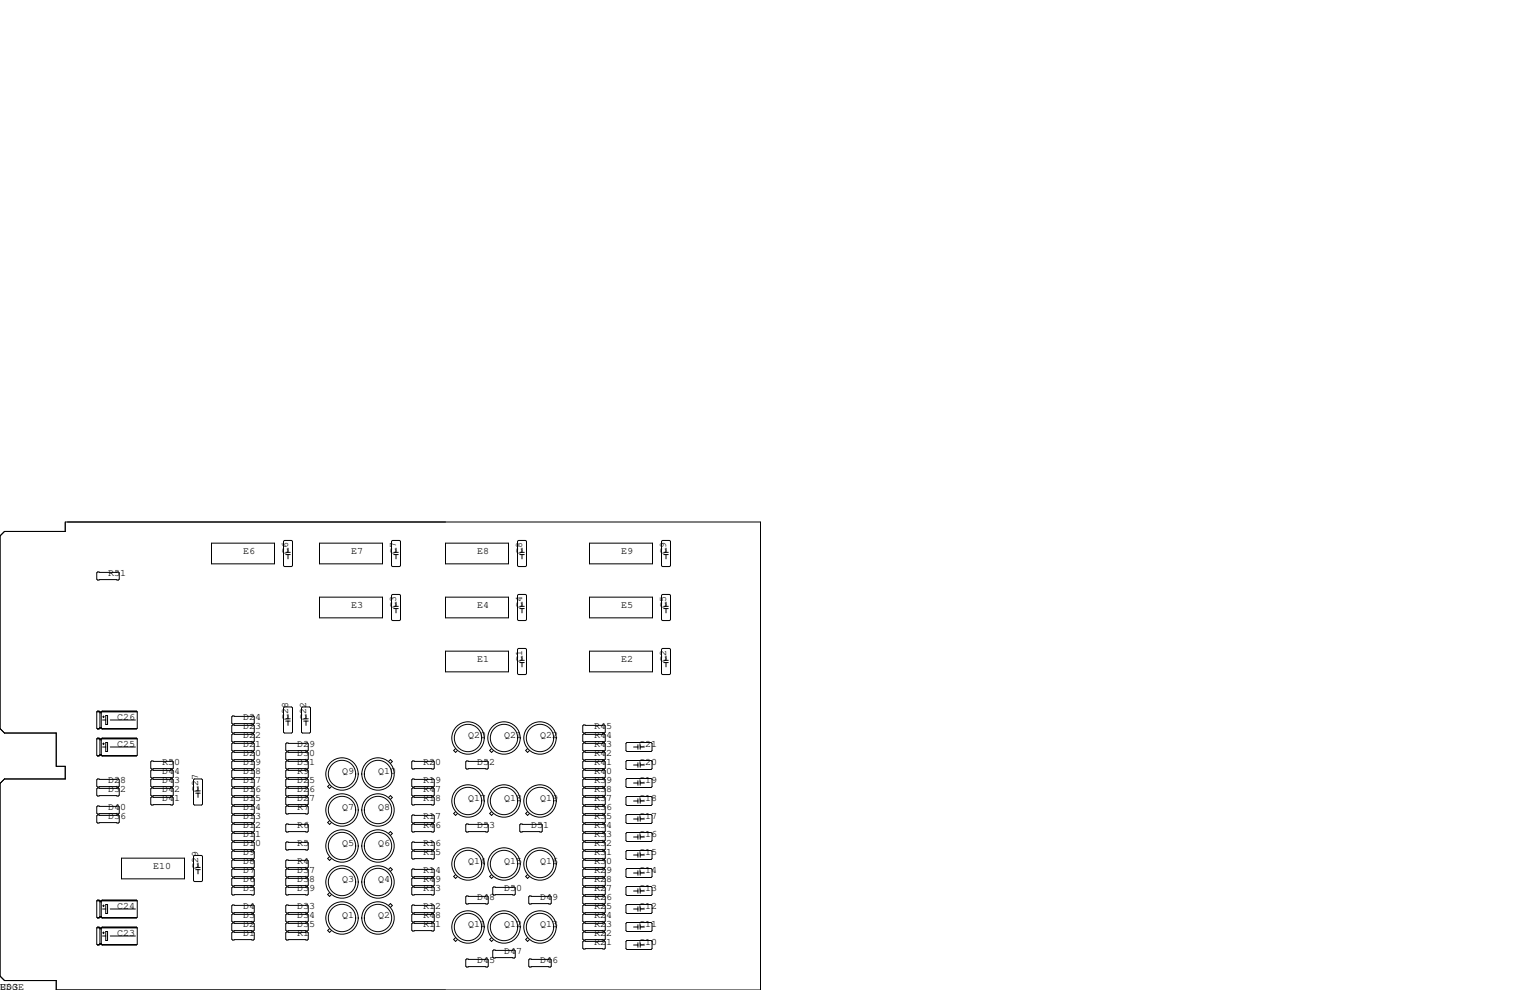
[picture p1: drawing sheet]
<svg xmlns="http://www.w3.org/2000/svg" width="432mm" height="279mm" viewBox="0 0 432 279" stroke-linecap="round" stroke-linejoin="round" font-family="sans-serif">
<g fill="none" stroke="#000" stroke-width=".28">
<path d="M0 151.3l1.3-1.3h17.1v-2.7h196.2v132.1h-198.7v-2.7h-14.6l-1.3-1.2v-54.4l1.3-1.3h17.1v-3.5h-2.5v-9.4h-14.6l-1.3-1.3zM59.7 153.3h17.8v5.8h-17.8zM80 152.8l.3-.3h2l.3 .3v6.8l-.3 .3h-2l-.3-.3zM80.6 156.5h1.3M80.6 155.9h1.3M81.3 154.7v1.2M81.3 156.5v1.2M90.2 153.3h17.8v5.8h-17.8zM110.5 152.8l.2-.3h2.1l.2 .3v6.8l-.2 .3h-2.1l-.2-.3zM111.1 156.5h1.3M111.1 155.9h1.3M111.8 154.7v1.2"/>
<path d="M111.8 156.5v1.2M125.7 153.3h17.8v5.8h-17.8zM146.1 152.8l.2-.3h2l.3 .3v6.8l-.3 .3h-2l-.2-.3zM146.7 156.5h1.3M146.7 155.9h1.3M147.3 154.7v1.2M147.3 156.5v1.2M166.4 153.3h17.8v5.8h-17.8zM186.7 152.8l.2-.3h2.1l.2 .3v6.8l-.2 .3h-2.1l-.2-.3zM187.3 156.5h1.3M187.3 155.9h1.3M188 154.7v1.2"/>
<path d="M188 156.5v1.2M27.6 161.4h5.8l.3 .3v1.7l-.3 .3h-5.8l-.3-.3v-1.7zM90.2 168.5h17.8v5.9h-17.8zM110.5 168l.2-.2h2.1l.2 .2v6.9l-.2 .2h-2.1l-.2-.2zM111.1 171.8h1.3M111.1 171.1h1.3M111.8 169.9v1.2M111.8 171.8v1.2M125.7 168.5h17.8v5.9h-17.8zM146.1 168l.2-.2h2l.3 .2v6.9l-.3 .2h-2l-.2-.2zM146.7 171.8h1.3M146.7 171.1h1.3"/>
<path d="M147.3 169.9v1.2M147.3 171.8v1.2M166.4 168.5h17.8v5.9h-17.8zM186.7 168l.2-.2h2.1l.2 .2v6.9l-.2 .2h-2.1l-.2-.2zM187.3 171.8h1.3M187.3 171.1h1.3M188 169.9v1.2M188 171.8v1.2M80 199.8l.3-.3h2l.3 .3v6.8l-.3 .3h-2l-.3-.3zM85.1 199.8l.2-.3h2.1l.2 .3v6.8l-.2 .3h-2.1l-.2-.3zM125.7 183.8h17.8v5.8h-17.8zM146.1 183.3l.2-.3h2l.3 .3v6.8l-.3 .3h-2l-.2-.3z"/>
<path d="M146.7 187h1.3M146.7 186.4h1.3M147.3 185.2v1.2M147.3 187v1.2M166.4 183.8h17.8v5.8h-17.8zM186.7 183.3l.2-.3h2.1l.2 .3v6.8l-.2 .3h-2.1l-.2-.3zM187.3 187h1.3M187.3 186.4h1.3M188 185.2v1.2M188 187v1.2M27.3 200.9v4.6l.3 .2M27.3 208.5v4.6l.3 .3"/>
<path d="M27.3 200.9l.3-.2h.3l.3 .2v4.6M27.3 208.5l.3-.2h.3l.3 .2v4.6M27.3 208.5h11.4M27.3 200.9h11.4M27.4 213.2h.7M27.4 205.6h.7M27.6 219.8h5.8l.3 .3v1.8l-.3 .2h-5.8l-.3-.2v-1.8zM27.6 208.4h.3M27.6 200.8h.3M27.9 205.7h-.3M27.9 213.3l-.3 .1M28.2 208.8h.4"/>
<path d="M28.2 213.1l-.3 .3h-.3M28.2 213.1h.4M28.2 213h.4M28.2 201.2h.4M28.2 205.5l-.3 .2h-.3M28.2 205.4h.4M28.3 208.7h.1M28.3 201h.1M28.6 213.1l.2 .3M28.6 205.5l.2 .2M28.7 213.2h9.9M28.7 205.6h9.9"/>
<path d="M28.8 208.4h9.7M28.8 200.8h9.7M29 210.8h.8M29 209.9h.5M29 203.2h.8M29 202.3h.5M29.2 202.1v.5M29.2 209.7v.5M29.8 209.5h.6v2.6h-.6zM29.8 201.9h.6v2.6h-.6zM31.1 210.8h7.1M31.1 203.2h7.1"/>
<path d="M38.5 205.7h-9.7M38.5 213.3l-9.7 .1M38.7 200.9l-.2-.2h-9.7l-.2 .2v4.6M38.7 208.5l-.2-.2h-9.7l-.2 .2v4.6M38.7 200.9v4.6l-.2 .2h-9.7M38.7 208.5v4.6l-.2 .3h-9.7M42.8 219.8h5.8l.3 .3v1.8l-.3 .2h-5.8l-.3-.2v-1.8zM42.8 217.3h5.8l.3 .3v1.7l-.3 .3h-5.8l-.3-.3v-1.7zM42.8 214.8h5.8l.3 .2v1.8l-.3 .2h-5.8l-.3-.2v-1.8zM54.9 219.8h2l.3 .3v6.8l-.3 .3h-2l-.3-.3v-6.8zM65.4 204.9l.3-.3h5.8l.3 .3v1.7l-.3 .3h-5.8l-.3-.3zM65.7 219.8h5.8l.3 .3v1.8l-.3 .2h-5.8l-.3-.2v-1.8z"/>
<path d="M65.7 202.1h5.8l.3 .2v1.8l-.3 .2h-5.8l-.3-.2v-1.8zM65.7 207.1h5.8l.3 .3v1.8l-.3 .2h-5.8l-.3-.2v-1.8zM65.7 209.7h5.8l.3 .2v1.8l-.3 .3h-5.8l-.3-.3v-1.8zM65.7 212.2h5.8l.3 .3v1.7l-.3 .3h-5.8l-.3-.3v-1.7zM65.7 214.8h5.8l.3 .2v1.8l-.3 .2h-5.8l-.3-.2v-1.8zM65.7 217.3h5.8l.3 .3v1.7l-.3 .3h-5.8l-.3-.3v-1.7zM80.6 203.5h1.3M80.6 202.9h1.3M80.9 219.8h5.8l.3 .3v1.8l-.3 .2h-5.8l-.3-.2v-1.8zM80.9 209.7h5.8l.3 .2v1.8l-.3 .3h-5.8l-.3-.3v-1.8zM80.9 212.2h5.8l.3 .3v1.7l-.3 .3h-5.8l-.3-.3v-1.7zM80.9 214.8h5.8l.3 .2v1.8l-.3 .2h-5.8l-.3-.2v-1.8z"/>
<path d="M80.9 217.3h5.8l.3 .3v1.7l-.3 .3h-5.8l-.3-.3v-1.7zM81.3 201.7v1.2M81.3 203.5v1.2M85.7 203.5h1.3M85.7 202.9h1.3M86.4 201.7v1.2M86.4 203.5v1.2M109.7 214.9l.5-.5 .5 .5-.5 .5M116.5 219.8h5.8l.3 .3v1.8l-.3 .2h-5.8l-.3-.2v-1.8zM116.5 214.8h5.8l.3 .2v1.8l-.3 .2h-5.8l-.3-.2v-1.8zM128.6 211.3l-.6 .5 .6 .5 .5-.5M131.7 214.8h5.8l.3 .2v1.8l-.3 .2h-5.8l-.3-.2v-1.8z"/>
<path d="M138.7 211.3l-.5 .5 .5 .5 .6-.5M148.9 211.3l-.5 .5 .5 .5 .5-.5M164.5 204.9l.2-.3h5.9l.2 .3v1.7l-.2 .3h-5.9l-.2-.3zM164.5 207.4l.2-.3h5.9l.2 .3v1.8l-.2 .2h-5.9l-.2-.2zM164.5 217.6l.2-.3h5.9l.2 .3v1.7l-.2 .3h-5.9l-.2-.3zM164.5 215l.2-.2h5.9l.2 .2v1.8l-.2 .2h-5.9l-.2-.2zM164.5 209.9l.2-.2h5.9l.2 .2v1.8l-.2 .3h-5.9l-.2-.3zM164.5 212.5l.2-.3h5.9l.2 .3v1.7l-.2 .3h-5.9l-.2-.3zM176.9 209.5h6.9l.2 .3v2l-.2 .3h-6.9l-.2-.3v-2zM176.9 214.6h6.9l.2 .3v2l-.2 .3h-6.9l-.2-.3v-2zM176.9 219.7h6.9l.2 .3v2l-.2 .2h-6.9l-.2-.2v-2zM178.8 210.8h1.2"/>
<path d="M178.8 215.9h1.2M180 210.2v1.3M180 215.3v1.2M180.7 210.2v1.3M180.7 215.3v1.2M180.7 210.8h1.2M180.7 215.9h1.2M27.6 222.4h5.8l.3 .2v1.8l-.3 .3h-5.8l-.3-.3v-1.8zM27.6 227.5h5.8l.3 .2v1.8l-.3 .2h-5.8l-.3-.2v-1.8zM27.6 230h5.8l.3 .3v1.7l-.3 .3h-5.8l-.3-.3v-1.7zM42.8 222.4h5.8l.3 .2v1.8l-.3 .3h-5.8l-.3-.3v-1.8zM42.8 224.9h5.8l.3 .3v1.7l-.3 .3h-5.8l-.3-.3v-1.7z"/>
<path d="M55.2 223.2h1.3M55.2 223.9h1.3M55.9 222v1.2M55.9 223.9v1.1M65.7 222.4h5.8l.3 .2v1.8l-.3 .3h-5.8l-.3-.3v-1.8zM65.7 224.9h5.8l.3 .3v1.7l-.3 .3h-5.8l-.3-.3v-1.7zM65.7 227.5h5.8l.3 .2v1.8l-.3 .2h-5.8l-.3-.2v-1.8zM65.7 230h5.8l.3 .3v1.7l-.3 .3h-5.8l-.3-.3v-1.7zM65.7 232.5h5.8l.3 .3v1.8l-.3 .2h-5.8l-.3-.2v-1.8zM65.7 235.1h5.8l.3 .2v1.8l-.3 .3h-5.8l-.3-.3v-1.8zM65.7 237.6h5.8l.3 .3v1.7l-.3 .3h-5.8l-.3-.3v-1.7zM80.9 222.4h5.8l.3 .2v1.8l-.3 .3h-5.8l-.3-.3v-1.8z"/>
<path d="M80.9 224.9h5.8l.3 .3v1.7l-.3 .3h-5.8l-.3-.3v-1.7zM80.9 227.5h5.8l.3 .2v1.8l-.3 .2h-5.8l-.3-.2v-1.8zM80.9 232.5h5.8l.3 .3v1.8l-.3 .2h-5.8l-.3-.2v-1.8zM80.9 237.6h5.8l.3 .3v1.7l-.3 .3h-5.8l-.3-.3v-1.7zM93 231.6l-.5 .5 .5 .6 .5-.6M93 221.4l-.5 .6 .5 .5 .5-.5M109.7 225.1l.5-.6 .5 .6-.5 .5M109.7 235.2l.5-.5 .5 .5-.5 .6M116.5 222.4h5.8l.3 .2v1.8l-.3 .3h-5.8l-.3-.3v-1.8zM116.5 224.9h5.8l.3 .3v1.7l-.3 .3h-5.8l-.3-.3v-1.7zM116.5 230h5.8l.3 .3v1.7l-.3 .3h-5.8l-.3-.3v-1.7zM116.5 232.5h5.8l.3 .3v1.8l-.3 .2h-5.8l-.3-.2v-1.8z"/>
<path d="M116.5 237.6h5.8l.3 .3v1.7l-.3 .3h-5.8l-.3-.3v-1.7zM128.6 229.1l-.6 .5 .6 .5 .5-.5M131.7 232.5h5.8l.3 .3v1.8l-.3 .2h-5.8l-.3-.2v-1.8zM138.7 229.1l-.5 .5 .5 .5 .6-.5M146.7 232.8l.2-.3h5.9l.2 .3v1.8l-.2 .2h-5.9l-.2-.2zM148.9 229.1l-.5 .5 .5 .5 .5-.5M164.5 220.1l.2-.3h5.9l.2 .3v1.8l-.2 .2h-5.9l-.2-.2zM164.5 237.9l.2-.3h5.9l.2 .3v1.7l-.2 .3h-5.9l-.2-.3zM164.5 232.8l.2-.3h5.9l.2 .3v1.8l-.2 .2h-5.9l-.2-.2zM164.5 235.3l.2-.2h5.9l.2 .2v1.8l-.2 .3h-5.9l-.2-.3zM164.5 227.7l.2-.2h5.9l.2 .2v1.8l-.2 .2h-5.9l-.2-.2zM164.5 230.3l.2-.3h5.9l.2 .3v1.7l-.2 .3h-5.9l-.2-.3z"/>
<path d="M164.5 225.2l.2-.3h5.9l.2 .3v1.7l-.2 .3h-5.9l-.2-.3zM164.5 222.6l.2-.2h5.9l.2 .2v1.8l-.2 .3h-5.9l-.2-.3zM176.9 224.8h6.9l.2 .2v2.1l-.2 .2h-6.9l-.2-.2v-2.1zM176.9 229.9h6.9l.2 .2v2.1l-.2 .2h-6.9l-.2-.2v-2.1zM176.9 234.9h6.9l.2 .3v2l-.2 .3h-6.9l-.2-.3v-2zM178.8 226.1h1.2M178.8 231.1h1.2M178.8 221h1.2M178.8 236.2h1.2M180 220.3v1.3M180 225.4v1.3M180 230.5v1.3"/>
<path d="M180 235.6v1.3M180.7 226.1h1.2M180.7 220.3v1.3M180.7 225.4v1.3M180.7 230.5v1.3M180.7 235.6v1.3M180.7 231.1h1.2M180.7 221h1.2M180.7 236.2h1.2M27.3 254.3l.1 4.7M27.3 254.3l.3-.3h.3l.3 .3v4.5M27.3 254.3h11.4"/>
<path d="M27.4 259l.2 .1M27.4 259h.7M27.6 254.1h.3M27.9 259l-.3 .1M28.2 254.5h.4M28.2 258.8l-.3 .3h-.3M28.2 258.8h.4M28.2 258.7h.4M28.3 254.4h.1M28.6 258.8l.1 .2M28.7 259h9.9M28.7 259l.1 .1"/>
<path d="M28.8 254.1h9.7M29 256.5h.8M29 255.7h.5M29.2 255.4v.5M29.8 255.3h.6v2.5h-.6zM31.1 256.5h7.1M34.3 242.2h17.8v5.8h-17.8zM38.5 259l-9.7 .1M38.7 254.3l-.2-.3h-9.7l-.2 .3v4.5M38.7 254.3v4.5l-.2 .3h-9.7M54.9 241.4h2l.3 .3v6.8l-.3 .3h-2l-.3-.3v-6.8zM55.2 244.8h1.3"/>
<path d="M55.2 245.4h1.3M55.9 243.6v1.2M55.9 245.4v1.2M65.4 248l.3-.2h5.8l.3 .2v1.8l-.3 .3h-5.8l-.3-.3zM65.4 245.5l.3-.3h5.8l.3 .3v1.8l-.3 .2h-5.8l-.3-.2zM65.4 250.6l.3-.3h5.8l.3 .3v1.7l-.3 .3h-5.8l-.3-.3zM65.4 255.7l.3-.3h5.8l.3 .3v1.7l-.3 .3h-5.8l-.3-.3zM65.4 258.2l.3-.3h5.8l.3 .3v1.8l-.3 .2h-5.8l-.3-.2zM65.7 240.2h5.8l.3 .2v1.8l-.3 .2h-5.8l-.3-.2v-1.8zM65.7 242.7h5.8l.3 .3v1.7l-.3 .3h-5.8l-.3-.3v-1.7zM80.6 245.5l.3-.3h5.8l.3 .3v1.8l-.3 .2h-5.8l-.3-.2zM80.6 248l.3-.2h5.8l.3 .2v1.8l-.3 .3h-5.8l-.3-.3z"/>
<path d="M80.6 250.6l.3-.3h5.8l.3 .3v1.7l-.3 .3h-5.8l-.3-.3zM80.6 255.7l.3-.3h5.8l.3 .3v1.7l-.3 .3h-5.8l-.3-.3zM80.6 258.2l.3-.3h5.8l.3 .3v1.8l-.3 .2h-5.8l-.3-.2zM80.9 242.7h5.8l.3 .3v1.7l-.3 .3h-5.8l-.3-.3v-1.7zM93 241.8l-.5 .5 .5 .5 .5-.5M93 251.9l-.5 .6 .5 .5 .5-.5M109.7 245.4l.5-.5 .5 .5-.5 .5M109.7 255.5l.5-.5 .5 .5-.5 .6M116.2 255.7l.3-.3h5.8l.3 .3v1.7l-.3 .3h-5.8l-.3-.3zM116.2 245.5l.3-.3h5.8l.3 .3v1.8l-.3 .2h-5.8l-.3-.2zM116.2 248l.3-.2h5.8l.3 .2v1.8l-.3 .3h-5.8l-.3-.3zM116.2 250.6l.3-.3h5.8l.3 .3v1.7l-.3 .3h-5.8l-.3-.3z"/>
<path d="M116.2 258.2l.3-.3h5.8l.3 .3v1.8l-.3 .2h-5.8l-.3-.2zM116.5 240.2h5.8l.3 .2v1.8l-.3 .2h-5.8l-.3-.2v-1.8zM128.6 246.8l-.6 .6 .6 .5 .5-.5M131.4 253.1l.3-.2h5.8l.3 .2v1.8l-.3 .2h-5.8l-.3-.2zM138.7 246.8l-.5 .6 .5 .5 .6-.5M139.1 250.6l.2-.3h5.9l.2 .3v1.7l-.2 .3h-5.9l-.2-.3zM148.9 246.8l-.5 .6 .5 .5 .5-.5M149.2 253.1l.3-.2h5.8l.3 .2v1.8l-.3 .2h-5.8l-.3-.2zM164.5 255.7l.2-.3h5.9l.2 .3v1.7l-.2 .3h-5.9l-.2-.3zM164.5 243l.2-.3h5.9l.2 .3v1.7l-.2 .3h-5.9l-.2-.3zM164.5 245.5l.2-.3h5.9l.2 .3v1.8l-.2 .2h-5.9l-.2-.2zM164.5 250.6l.2-.3h5.9l.2 .3v1.7l-.2 .3h-5.9l-.2-.3z"/>
<path d="M164.5 240.4l.2-.2h5.9l.2 .2v1.8l-.2 .2h-5.9l-.2-.2zM164.5 248l.2-.2h5.9l.2 .2v1.8l-.2 .3h-5.9l-.2-.3zM164.5 253.1l.2-.2h5.9l.2 .2v1.8l-.2 .2h-5.9l-.2-.2zM164.5 258.2l.2-.3h5.9l.2 .3v1.8l-.2 .2h-5.9l-.2-.2zM176.7 245.4l.2-.3h6.9l.2 .3v2l-.2 .2h-6.9l-.2-.2zM176.7 250.4l.2-.2h6.9l.2 .2v2.1l-.2 .2h-6.9l-.2-.2zM176.7 255.5l.2-.2h6.9l.2 .2v2.1l-.2 .2h-6.9l-.2-.2zM176.9 240h6.9l.2 .3v2l-.2 .3h-6.9l-.2-.3v-2zM178.8 256.5h1.2M178.8 251.5h1.2M178.8 241.3h1.2M178.8 246.4h1.2"/>
<path d="M180 240.7v1.2M180 245.7v1.3M180 250.8v1.3M180 255.9v1.3M180.7 240.7v1.2M180.7 245.7v1.3M180.7 250.8v1.3M180.7 255.9v1.3M180.7 256.5h1.2M180.7 251.5h1.2M180.7 241.3h1.2M180.7 246.4h1.2"/>
<path d="M27.3 261.9l.3-.3h.3l.3 .3v4.5M27.3 261.9l.1 4.7M27.3 261.9h11.4M27.4 266.6l.2 .1M27.4 266.6h.7M27.6 261.7h.3M27.9 266.6l-.3 .1M28.2 266.4l-.3 .3h-.3M28.2 262.1h.4M28.2 266.4h.4M28.2 266.3h.4M28.3 262h.1"/>
<path d="M28.6 266.4l.1 .2M28.7 266.6h9.9M28.7 266.6l.1 .1M28.8 261.7h9.7M29 264.2h.8M29 263.3h.5M29.2 263v.5M29.8 262.9h.6v2.5h-.6zM31.1 264.2h7.1M38.5 266.6l-9.7 .1M38.7 261.9l-.2-.3h-9.7l-.2 .3v4.5M38.7 261.9v4.5l-.2 .3h-9.7"/>
<path d="M65.4 263.3l.3-.3h5.8l.3 .3v1.7l-.3 .3h-5.8l-.3-.3zM65.4 260.7l.3-.2h5.8l.3 .2v1.8l-.3 .3h-5.8l-.3-.3zM80.6 263.3l.3-.3h5.8l.3 .3v1.7l-.3 .3h-5.8l-.3-.3zM80.6 260.7l.3-.2h5.8l.3 .2v1.8l-.3 .3h-5.8l-.3-.3zM93 262.1l-.5 .5 .5 .5 .5-.5M116.2 260.7l.3-.2h5.8l.3 .2v1.8l-.3 .3h-5.8l-.3-.3zM128.6 264.6l-.6 .6 .6 .5 .5-.5M131.4 270.9l.3-.3h5.8l.3 .3v1.8l-.3 .2h-5.8l-.3-.2zM138.7 264.6l-.5 .6 .5 .5 .6-.5M139.1 268.4l.2-.3h5.9l.2 .3v1.7l-.2 .3h-5.9l-.2-.3zM148.9 264.6l-.5 .6 .5 .5 .5-.5M149.2 270.9l.3-.3h5.8l.3 .3v1.8l-.3 .2h-5.8l-.3-.2z"/>
<path d="M164.5 263.3l.2-.3h5.9l.2 .3v1.7l-.2 .3h-5.9l-.2-.3zM164.5 260.7l.2-.2h5.9l.2 .2v1.8l-.2 .3h-5.9l-.2-.3zM164.5 265.8l.2-.2h5.9l.2 .2v1.8l-.2 .2h-5.9l-.2-.2zM176.7 260.6l.2-.3h6.9l.2 .3v2l-.2 .3h-6.9l-.2-.3zM176.7 265.7l.2-.3h6.9l.2 .3v2l-.2 .3h-6.9l-.2-.3zM178.8 261.6h1.2M178.8 266.7h1.2M180 261v1.3M180 266.1v1.2M180.7 261v1.3M180.7 266.1v1.2M180.7 261.6h1.2"/>
<path d="M180.7 266.7h1.2"/>
<circle cx="96.5" cy="218.4" r="3.9"/>
<circle cx="96.5" cy="218.4" r="4.6"/>
<circle cx="106.7" cy="218.4" r="4.6"/>
<circle cx="106.7" cy="218.4" r="3.9"/>
<circle cx="132.1" cy="208.3" r="3.9"/>
<circle cx="132.1" cy="208.3" r="4.6"/>
<circle cx="142.2" cy="208.3" r="3.9"/>
<circle cx="142.2" cy="208.3" r="4.6"/>
<circle cx="152.4" cy="208.3" r="3.9"/>
<circle cx="152.4" cy="208.3" r="4.6"/>
<circle cx="96.5" cy="238.8" r="3.9"/>
<circle cx="96.5" cy="228.6" r="3.9"/>
<circle cx="96.5" cy="228.6" r="4.6"/>
<circle cx="96.5" cy="238.8" r="4.6"/>
<circle cx="106.7" cy="238.8" r="4.6"/>
<circle cx="106.7" cy="228.6" r="4.6"/>
<circle cx="106.7" cy="238.8" r="3.9"/>
<circle cx="106.7" cy="228.6" r="3.9"/>
<circle cx="132.1" cy="226.1" r="3.9"/>
<circle cx="132.1" cy="226.1" r="4.6"/>
<circle cx="142.2" cy="226.1" r="3.9"/>
<circle cx="142.2" cy="226.1" r="4.6"/>
<circle cx="152.4" cy="226.1" r="3.9"/>
<circle cx="152.4" cy="226.1" r="4.6"/>
<circle cx="96.5" cy="259.1" r="4.6"/>
<circle cx="96.5" cy="248.9" r="4.6"/>
<circle cx="96.5" cy="259.1" r="3.9"/>
<circle cx="96.5" cy="248.9" r="3.9"/>
<circle cx="106.7" cy="248.9" r="3.9"/>
<circle cx="106.7" cy="259.1" r="3.9"/>
<circle cx="106.7" cy="248.9" r="4.6"/>
<circle cx="106.7" cy="259.1" r="4.6"/>
<circle cx="132.1" cy="243.8" r="4.6"/>
<circle cx="132.1" cy="243.8" r="3.9"/>
<circle cx="142.2" cy="243.8" r="4.6"/>
<circle cx="142.2" cy="243.8" r="3.9"/>
<circle cx="152.4" cy="243.8" r="4.6"/>
<circle cx="152.4" cy="243.8" r="3.9"/>
<circle cx="132.1" cy="261.6" r="4.6"/>
<circle cx="132.1" cy="261.6" r="3.9"/>
<circle cx="142.2" cy="261.6" r="4.6"/>
<circle cx="142.2" cy="261.6" r="3.9"/>
<circle cx="152.4" cy="261.6" r="4.6"/>
<circle cx="152.4" cy="261.6" r="3.9"/>
</g>
<g font-size="2.8">
<text x="68.6" y="156.2">E6</text>
<text x="81.3" y="156.2" transform="rotate(-90 81.3 156.2)">C6</text>
<text x="99.1" y="156.2">E7</text>
<text x="111.8" y="156.2" transform="rotate(-90 111.8 156.2)">C7</text>
<text x="134.6" y="156.2">E8</text>
<text x="147.3" y="156.2" transform="rotate(-90 147.3 156.2)">C8</text>
<text x="175.3" y="156.2">E9</text>
<text x="188" y="156.2" transform="rotate(-90 188 156.2)">C9</text>
<text x="30.5" y="162.6">R51</text>
<text x="99.1" y="171.4">E3</text>
<text x="111.8" y="171.4" transform="rotate(-90 111.8 171.4)">C3</text>
<text x="134.6" y="171.4">E4</text>
<text x="147.3" y="171.4" transform="rotate(-90 147.3 171.4)">C4</text>
<text x="175.3" y="171.4">E5</text>
<text x="188" y="171.4" transform="rotate(-90 188 171.4)">C5</text>
<text x="134.6" y="186.7">E1</text>
<text x="147.3" y="186.7" transform="rotate(-90 147.3 186.7)">C1</text>
<text x="175.3" y="186.7">E2</text>
<text x="188" y="186.7" transform="rotate(-90 188 186.7)">C2</text>
<text x="33" y="203.2">C26</text>
<text x="68.6" y="203.2">D24</text>
<text x="81.3" y="203.2" transform="rotate(-90 81.3 203.2)">C28</text>
<text x="86.4" y="203.2" transform="rotate(-90 86.4 203.2)">C22</text>
<text x="68.6" y="205.7">D23</text>
<text x="68.6" y="208.3">D22</text>
<text x="132.1" y="208.3">Q20</text>
<text x="142.2" y="208.3">Q21</text>
<text x="152.4" y="208.3">Q22</text>
<text x="167.6" y="208.3">R44</text>
<text x="167.6" y="205.7">R45</text>
<text x="33" y="210.8">C25</text>
<text x="45.7" y="215.9">R50</text>
<text x="68.6" y="215.9">D19</text>
<text x="68.6" y="213.4">D20</text>
<text x="68.6" y="210.8">D21</text>
<text x="83.8" y="210.8">D29</text>
<text x="83.8" y="213.4">D30</text>
<text x="83.8" y="215.9">D31</text>
<text x="119.4" y="215.9">R20</text>
<text x="134.6" y="215.9">D52</text>
<text x="167.6" y="210.8">R43</text>
<text x="167.6" y="215.9">R41</text>
<text x="167.6" y="213.4">R42</text>
<text x="180.3" y="210.8">C21</text>
<text x="180.3" y="215.9">C20</text>
<text x="30.5" y="221">D28</text>
<text x="45.7" y="221">D43</text>
<text x="45.7" y="218.4">D44</text>
<text x="68.6" y="221">D17</text>
<text x="68.6" y="218.4">D18</text>
<text x="83.8" y="218.4">R9</text>
<text x="83.8" y="221">D25</text>
<text x="96.5" y="218.4">Q9</text>
<text x="106.7" y="218.4">Q10</text>
<text x="119.4" y="221">R19</text>
<text x="167.6" y="221">R39</text>
<text x="167.6" y="218.4">R40</text>
<text x="180.3" y="221">C19</text>
<text x="30.5" y="223.5">D32</text>
<text x="45.7" y="226.1">D41</text>
<text x="45.7" y="223.5">D42</text>
<text x="55.9" y="223.5" transform="rotate(-90 55.9 223.5)">C27</text>
<text x="68.6" y="226.1">D15</text>
<text x="68.6" y="223.5">D16</text>
<text x="83.8" y="223.5">D26</text>
<text x="83.8" y="226.1">D27</text>
<text x="119.4" y="226.1">R18</text>
<text x="119.4" y="223.5">R47</text>
<text x="132.1" y="226.1">Q17</text>
<text x="142.2" y="226.1">Q18</text>
<text x="152.4" y="226.1">Q19</text>
<text x="167.6" y="226.1">R37</text>
<text x="167.6" y="223.5">R38</text>
<text x="180.3" y="226.1">C18</text>
<text x="30.5" y="231.1">D36</text>
<text x="30.5" y="228.6">D40</text>
<text x="68.6" y="233.7">D12</text>
<text x="68.6" y="231.1">D13</text>
<text x="68.6" y="228.6">D14</text>
<text x="83.8" y="233.7">R6</text>
<text x="83.8" y="228.6">R7</text>
<text x="96.5" y="228.6">Q7</text>
<text x="106.7" y="228.6">Q8</text>
<text x="119.4" y="233.7">R46</text>
<text x="119.4" y="231.1">R17</text>
<text x="134.6" y="233.7">D53</text>
<text x="149.9" y="233.7">D51</text>
<text x="167.6" y="231.1">R35</text>
<text x="167.6" y="228.6">R36</text>
<text x="167.6" y="233.7">R34</text>
<text x="180.3" y="231.1">C17</text>
<text x="68.6" y="238.8">D10</text>
<text x="68.6" y="236.2">D11</text>
<text x="83.8" y="238.8">R5</text>
<text x="96.5" y="238.8">Q5</text>
<text x="106.7" y="238.8">Q6</text>
<text x="119.4" y="238.8">R16</text>
<text x="167.6" y="236.2">R33</text>
<text x="167.6" y="238.8">R32</text>
<text x="180.3" y="236.2">C16</text>
<text x="43.2" y="245.1">E10</text>
<text x="55.9" y="245.1" transform="rotate(-90 55.9 245.1)">C29</text>
<text x="68.6" y="243.8">D8</text>
<text x="68.6" y="241.3">D9</text>
<text x="83.8" y="243.8">R4</text>
<text x="119.4" y="241.3">R15</text>
<text x="132.1" y="243.8">Q14</text>
<text x="142.2" y="243.8">Q15</text>
<text x="152.4" y="243.8">Q16</text>
<text x="167.6" y="241.3">R31</text>
<text x="167.6" y="243.8">R30</text>
<text x="180.3" y="241.3">C15</text>
<text x="68.6" y="246.4">D7</text>
<text x="68.6" y="251.5">D5</text>
<text x="68.6" y="248.9">D6</text>
<text x="83.8" y="246.4">D37</text>
<text x="83.8" y="248.9">D38</text>
<text x="83.8" y="251.5">D39</text>
<text x="96.5" y="248.9">Q3</text>
<text x="106.7" y="248.9">Q4</text>
<text x="119.4" y="251.5">R13</text>
<text x="119.4" y="248.9">R49</text>
<text x="119.4" y="246.4">R14</text>
<text x="142.2" y="251.5">D50</text>
<text x="167.6" y="251.5">R27</text>
<text x="167.6" y="248.9">R28</text>
<text x="167.6" y="246.4">R29</text>
<text x="180.3" y="251.5">C13</text>
<text x="180.3" y="246.4">C14</text>
<text x="33" y="256.5">C24</text>
<text x="68.6" y="256.5">D4</text>
<text x="83.8" y="256.5">D33</text>
<text x="119.4" y="256.5">R12</text>
<text x="134.6" y="254">D48</text>
<text x="152.4" y="254">D49</text>
<text x="167.6" y="256.5">R25</text>
<text x="167.6" y="254">R26</text>
<text x="180.3" y="256.5">C12</text>
<text x="68.6" y="261.6">D2</text>
<text x="68.6" y="259.1">D3</text>
<text x="83.8" y="259.1">D34</text>
<text x="83.8" y="261.6">D35</text>
<text x="96.5" y="259.1">Q1</text>
<text x="106.7" y="259.1">Q2</text>
<text x="119.4" y="259.1">R48</text>
<text x="119.4" y="261.6">R11</text>
<text x="132.1" y="261.6">Q11</text>
<text x="142.2" y="261.6">Q12</text>
<text x="152.4" y="261.6">Q13</text>
<text x="167.6" y="261.6">R23</text>
<text x="167.6" y="259.1">R24</text>
<text x="180.3" y="261.6">C11</text>
<text x="33" y="264.2">C23</text>
<text x="68.6" y="264.2">D1</text>
<text x="83.8" y="264.2">R1</text>
<text x="142.2" y="269.2">D47</text>
<text x="167.6" y="266.7">R21</text>
<text x="167.6" y="264.2">R22</text>
<text x="180.3" y="266.7">C10</text>
<text x="134.6" y="271.8">D45</text>
<text x="152.4" y="271.8">D46</text>
<text x="0" y="279.4">EDGE</text>
<text x="0" y="279.4">U$3</text>
</g>
</svg>
